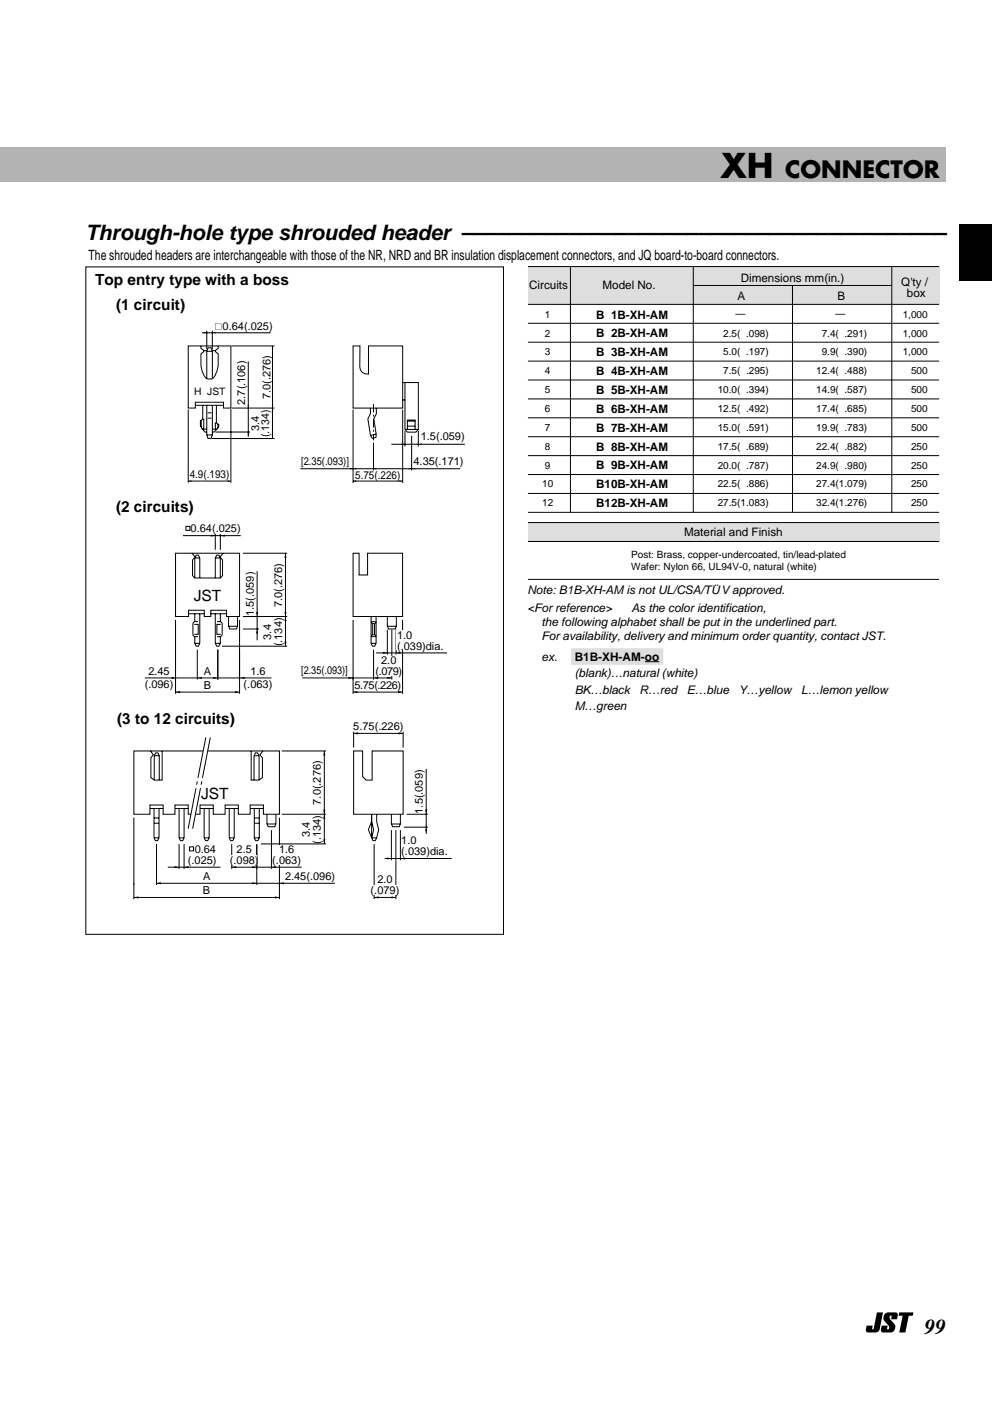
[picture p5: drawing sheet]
<svg xmlns="http://www.w3.org/2000/svg" width="210mm" height="297mm" viewBox="0 0 210 297" stroke-linecap="round" stroke-linejoin="round" font-family="sans-serif">
<path d="M203.1 47.4h6.9v12h-6.9z" fill-rule="evenodd" fill="#000"/>
<path d="M187.3 277.9l.6-.2h1.6a.49 .49 0 0 1 .5 .6l-.2 .8h-1.3l.2-.7a.48 .48 0 0 0-.5 .4 .48 .48 0 0 0 .3 .5 1.54 1.54 0 0 1 .5 2.4l-.5 .2h-1.6a.49 .49 0 0 1-.5-.6l.2-.8h1.2l-.1 .7a.48 .48 0 0 0 .5-.4 .48 .48 0 0 0-.3-.5 1.54 1.54 0 0 1-.6-2.4zM190.3 277.7h3l-.2 .7h-.8l-.7 3.5h-1.3l.7-3.5h-.9zM185.6 277.7h1.2l-.7 3.6a.9 .9 0 0 1-.9 .6h-1.5a.49 .49 0 0 1-.5-.6l.2-.8h1.3l-.2 .7h.3z" fill="#000"/>
<path d="M0 31.2h200.2v7.4h-200.2z" fill="#b3b3b3"/>
<path d="M18.2 56.5h88.3v141.2h-88.3z" fill-rule="evenodd" fill="#fff"/>
<g fill="none" stroke="#000" stroke-width=".21">
<path d="M37.1 117h13.6v13.4h-2.8v-1.3h-3.3v1.3h-1.4v-1.3h-3.3v1.3h-2.8zM38.7 113.3h12.2M39.3 111.4h.9v.8h-.9zM40.6 117l.7 .8-.6 .7v3.3l.5 .5h5.5l.4-.5v-3.3l-.5-.7 .6-.8M41.2 118l.3-.5h.5l.3 .5M41.2 118v4.3M41.2 118h1.1M42.3 118v4.3M45.6 118l.3-.5h.4l.3 .5M45.6 118h1M45.6 113v3.3M45.6 118v4.3"/>
<path d="M46.6 113v3.3M46.6 118v4.3M51.4 117h9.4M60.4 117v19.7M74.7 117h1.3v4.6h1.8v-4.6h7.4v13.4h-10.5zM37.1 131.2v15.6M39.9 129.9h3.3M41.1 132.1h.8v2.1h-.8M41.2 136.1l.3 .6h.5l.3-.6M41.2 129.9v1.6M41.2 134.7v1.4M41.2 136.1h1.1"/>
<path d="M41.7 137.4v6.4M41.9 131.5l-.8 .1-.3 .4 .1 2.5 .4 .2h.6M42.3 129.9v6.2M44.6 129.9h3.3M45.6 136.1l.3 .6h.4l.3-.6M45.6 136.1h1M45.6 129.9v6.2M45.9 131.5l.9 .1 .2 .4-.1 2.5-.4 .2h-.6M46.1 137.4v6.4M46.6 129.9v1.6M46.6 134.7v1.4M46.7 132.1h-.8v2.1h.8"/>
<path d="M47 136.7h13.8M48.4 130.4v2.1l.2 .6h1.4l.3-.6v-2.1M48.4 132.5h1.9M50.7 131.2v15.6M51.4 130.4h9.4M51.4 133.1h3.4M54.4 120.8v14.7M74.7 131.2v15.6M78.5 136.1l.3 .6h.5l.3-.6M78.5 131.5l.4 .5v2.2l-.4 .5M78.5 136.1h1.1M78.5 130.4v5.7"/>
<path d="M78.7 131.5h.7M78.7 134.7h.7M78.9 131.9h.3M78.9 134.3h.3M79.1 137.4v6.4M79.6 138.1h15M79.6 131.5l-.4 .5v2.2l.4 .5M79.6 130.4v5.7M82 130.4v2.1l.2 .6h1.4l.3-.6v-2.1M82 132.5h1.9M82 133.2v5.3M83.8 133.2v5.3"/>
<path d="M85.2 131.2v15.6M30.6 143.4h26.8M37.1 146.4h13.6M64 143.4h15.1M74.7 146.4h10.5"/>
</g>
<g fill="#000">
<path d="M44.6 113.1l1 .2-1 .2zM46.6 113.3l1-.2v.4zM60.4 117l.2 1h-.4zM54.2 129.5h.4l-.2 .9zM54.4 133.1l.2 .9h-.4zM60.4 130.4l.2 1h-.4zM60.2 135.8h.4l-.2 .9zM60.2 129.5h.4l-.2 .9zM81 137.9l1 .2-1 .3zM83.8 138.1l1-.2v.5zM36.3 143.2l.9 .2-.9 .3zM37.1 146.4l1-.2v.4z"/>
<path d="M41.7 143.4l1-.2v.4zM45.1 143.2l1 .2-1 .3zM49.7 146.2l1 .2-1 .2zM50.8 143.4l1-.2v.4zM74.7 146.4l1-.2v.4zM84.2 146.2l1 .2-1 .2z"/>
</g>
<g fill="#fff">
<path d="M83.9 135.3h11.1v2.1h-11.1z"/>
<path d="M83.9 133.2h11.1v2.1h-11.1z"/>
</g>
<path d="M73.7 143.2l1 .2-1 .3zM79.1 143.4l.9-.2v.4zM82 143.2l.9 .2-.9 .3z" fill="#000"/>
<path d="M82.9 133.2v10.6M79.1 143.4h3.8" fill="none" stroke="#000" stroke-width=".21"/>
<g fill="#fff">
<path d="M79.6 140.9h5.4v2.1h-5.4z"/>
<path d="M79.6 138.8h5.4v2.1h-5.4z"/>
</g>
<g fill="none" stroke="#000" stroke-width=".21">
<path d="M28.3 158.9h30.8v13.4h-3.4v-2h-2.8v2h-2.5v-2h-2.8v2h-2.5v-2h-2.8v2h-2.5v-2h-2.8v2h-2.5v-2h-2.8v2h-3.4zM31.8 158.9l.7 .8-.6 .6v4.2l.7 .5h1.7v-6.1M32.6 159.9l.3-.6h.5l.3 .6M32.6 159.9v5.1M32.6 159.9h1.1M33.7 159.9v5.1M53.1 158.9v6.1h1.7l.7-.5v-4.2l-.5-.6 .6-.8M53.8 159.9l.3-.6h.4l.3 .6M53.8 159.9h1M53.8 159.9v5.1M54.8 159.9v5.1M74.8 158.9h1.9v5.4l.8 .7h1.2v-6.1h6.6v13.4h-10.5z"/>
<path d="M31.7 171h2.8M32.6 177.3l.3 .6h.5l.3-.6M32.6 171v6.3M32.6 177.3h1.1M32.6 173.1h1.1M32.6 174.2h1.1M33.7 171v6.3M37 171h2.8M37.9 177.3l.3 .6h.5l.3-.6M37.9 177.3h1.1M37.9 171v6.3M39 171v6.3"/>
<path d="M42.3 171h2.8M43.2 177.3l.3 .6h.5l.3-.6M43.2 177.3h1.1M43.2 171v6.3M44.3 171v6.3M47.6 171h2.8M48.5 177.3l.3 .6h.5l.3-.6M48.5 177.3h1.1M48.5 171v6.3M49.6 171v6.3M52.9 171h2.8M53.8 177.3l.3 .6h.5l.3-.6"/>
<path d="M53.8 177.3h1.1M53.8 173.1h1.1M53.8 174.2h1.1M53.8 171v6.3M54.9 171v6.3M78.6 177.3l.3 .6h.5l.3-.6M78.6 172.3v1.5l.5 1.7-.5 1.8zM78.6 177.3h1.1M79.7 172.3v1.5l.4 1.7-.4 1.8"/>
</g>
<path d="M43.5 156h1l-3.7 19.3h-1z" fill="#fff"/>
<g fill="none" stroke="#000" stroke-width=".21">
<path d="M43.5 156l-1.6 8.6M44.5 156l-1.7 8.6M74.8 154.8v3.4M74.8 155.2h10.5M85.3 154.8v3.4M28.3 173v17.2M33.1 178.6v8.6M37.9 178.6v5.2M39 178.6v5.2M41.5 166.7l-1.7 8.6M41.7 165.3l-.1 .7M42.4 166.7l-1.6 8.6"/>
<path d="M42.7 165.3l-.1 .7M49 178.6v5.2M54.3 178.6v8.6M56.5 172.3v2l.2 .6h1.4l.3-.6v-2M56.5 174.3h1.9M59.1 173v17.2M78.6 173.8l-.7 1.7 .7 1.8M79.2 178.6v11.6M82.8 172.3v2l.3 .6h1.4l.2-.6v-2M82.8 174.3h1.9M82.8 175.6v6.4M83.8 175.6v14.6"/>
<path d="M84.7 175.6v6.4M85.5 175h5M86 172.3h4.5M90.2 162.7v13.7M28.3 189.9h30.8M35.5 183.5h11.2M49 183.5h5.3M81.4 181.6h14.2"/>
</g>
<g fill="#000">
<path d="M74.8 155.2l1-.3v.5zM84.4 154.9l.9 .3-.9 .2zM90 171.2h.4l-.2 1zM90.2 174.9l.2 1h-.4zM28.3 189.9l1-.2v.4zM33.1 186.9l1-.2v.4zM36.9 183.2l1 .3-1 .2zM39 183.5l.9-.3v.5zM49 183.5l1-.3v.5zM53.4 186.7l.9 .2-.9 .2zM53.4 183.2l.9 .3-.9 .2zM58.2 189.7l.9 .2-.9 .2z"/>
<path d="M79.2 189.9l.9-.2v.4zM81.9 181.4l.9 .2-.9 .2zM82.8 189.7l1 .2-1 .2zM84.7 181.6l1-.2v.5z"/>
</g>
<g fill="#fff">
<path d="M40.1 180.9h5.4v2.1h-5.4z"/>
<path d="M40.1 178.8h5.4v2.1h-5.4z"/>
</g>
<path d="M40.1 179.2h.9v.8h-.9z" fill="none" stroke="#000" stroke-width=".21"/>
<g fill="#fff">
<path d="M57.9 180.9h5.5v2.1h-5.5z"/>
<path d="M49 180.9h5.4v2.1h-5.4z"/>
</g>
<path d="M57.4 183.5l1-.3v.5zM59.1 186.9l1-.2v.4z" fill="#000"/>
<path d="M57.4 175.6v8.2M33.1 186.9h37.7M54.3 183.5h9.5" fill="none" stroke="#000" stroke-width=".21"/>
<path d="M57.9 178.8h5.5v2.1h-5.5z" fill="#fff"/>
<path d="M79.2 189.9h4.6" fill="none" stroke="#000" stroke-width=".21"/>
<path d="M78.8 187.3h5.4v2.1h-5.4z" fill="#fff"/>
<g fill="none" stroke="#000" stroke-width=".21">
<path d="M18.2 56.5h88.3v141.2h-88.3zM39.8 73.2h9.1v13.1h-1.6v-1.2h-6v1.2h-1.5zM42.5 73.2v.5l.6 .4v.3l-.6 .5a6.4 6.4 0 0 0 1.1 5.1 1.37 1.37 0 0 0 2.1-1 7.8 7.8 0 0 0 .5-4.1l-.6-.5v-.3l.6-.4v-.5M42.7 70.4h14.6M43.1 74.2h.7M43.8 70v3.9M43.8 74.3h1.1M44.9 74.2h.7M44.9 70v3.9M49 73.2h9.1M52.5 76.5v15.9M57.7 73.2v19.6"/>
<path d="M74.7 73.2h1.5l-.1 4.1a1.58 1.58 0 0 0 1.9 1.8v-5.9h7.2v13.1h-10.5zM39.8 86.6v15.5M41.3 85.8h6M42.6 88.9v1.5M42.9 85.8v2.9M43.1 90.8v-2.1h-.2l-.5 .3v1l.4 .8M43.7 90.8h-.9l.6 .6h.4M43.8 80.1v-5.8l.2-.7h.7l.2 .7v5.8M43.8 85.8v6.2l.2 .8h.7l.2-.8v-6.2M43.8 92h1.1M43.9 88.5h.8M43.9 87.3h.8"/>
<path d="M44.8 92.8h13.3M44.9 90.8h1l-.6 .6h-.4M45.6 90.8v-1.3h.2l.5 .3v.5l-.4 .5M45.6 91.4h7.3M45.8 85.8v3.7M46.1 89.7v.8M48.9 86.5v15.6M49 86.3h9.1M63.6 99.2h33.8M74.7 86.6v15.6M78.4 86.3v1.2l-.6 1.1 .6 3.5 .4 .6 .8-.2v-.7l-.5-3.2 .5-1.1v-1.2M79 93.7v5.8"/>
<path d="M79.6 91.8l-1.2 .3M82.8 94h15.6M85.2 84.6h.5M85.2 86.6v15.6M85.7 80.9v9.9l.5 .6h1.8l.5-.6v-9.9h-3.3M85.7 90.8h2.8M85.7 91.1v3.4M86.2 90.8v-1.9h1.6v1.9M86.2 89.1h1.6M86.2 90.2h1.6M87.1 92.2v7.3M88.5 91.1v3.4"/>
<path d="M39.8 101.8h9M74.7 101.8h10.5M59.6 158.9h9.4M68.6 158.9v19.6M55.2 178.5h13.8M59.6 172.3h9.4"/>
</g>
<g fill="#000">
<path d="M43.1 70.2l.6 .2-.6 .1zM45 70.4l.6-.2v.3zM57.7 73.2l.1 .6h-.3zM52.5 91.4l.2 .7h-.3zM52.4 85.7h.3l-.2 .7zM57.5 85.7h.3l-.1 .6zM57.7 86.4l.1 .6h-.3zM57.5 92.1h.3l-.1 .7zM74.1 99l.6 .2-.6 .1zM74.7 99.2l.7-.2v.3zM79 99.2l.6-.2v.3zM85 93.8l.6 .2-.6 .1z"/>
<path d="M86.5 99l.6 .2-.6 .1zM87.2 99.2l.7-.2v.3zM88.5 94l.7-.2v.3zM39.8 101.8l.7-.2v.3zM48.2 101.6l.6 .2-.6 .1zM74.7 101.8l.7-.2v.3zM84.5 101.6l.7 .2-.7 .1zM68.6 158.9l.2 .9h-.4zM68.6 172.3l.2 .9h-.4zM68.4 177.6h.4l-.2 .9zM68.4 171.3h.4l-.2 1z"/>
<path d="M45.5 68.4h1.3v1.3h-1.3zM45.6 68.5v1.2h1.2v-1.2z"/>
</g>
<path d="M79 85.5v7.7" fill="none" stroke="#000" stroke-width=".21" stroke-dasharray="1.8 .5 .4 .5" stroke-linecap="butt"/>
<g fill="#dedede">
<path d="M111.7 110.6h87v4h-87z"/>
<path d="M111.7 56.4h87v8h-87z"/>
</g>
<g fill="none" stroke="#000" stroke-width=".21">
<path d="M111.7 56.4h87M120.7 56.4v51.9M146.7 56.4v51.9M188.7 56.4v51.9M111.7 64.4h87M111.7 72.4h87M111.7 68.4h87M111.7 76.4h87M146.8 60.4h41.8M167.7 60.4v47.9M111.7 80.4h87M111.7 84.4h87"/>
<path d="M111.7 88.4h87M111.7 92.4h87M111.7 96.4h87M111.7 100.4h87M111.7 104.4h87M111.7 108.4h87M111.7 110.6h87M111.7 114.6h87M111.7 122.6h87M136.5 140h3"/>
</g>
<path d="M120.8 138.9h19.5" fill="none" stroke="#dedede" stroke-width="3.5" stroke-linecap="butt"/>
<text font-size="7.1" x="152.5" y="37.6">XH</text>
<text font-size="4.9" x="166.1" y="37.6">CONNECTOR</text>
<g font-size="4.5">
<text x="18.1" y="50.7">Through-hole type shrouded header –––––––––––––––––––––––––––––––––––––––––</text>
<text x="195.6" y="282.3">99</text>
</g>
<g font-size="3.3">
<text x="41" y="127.2">JST</text>
<text x="42.6" y="169">JST</text>
</g>
<g font-size="3.2">
<text x="20.2" y="60.2">Top entry type with a boss</text>
<text x="24.6" y="65.7">(1 circuit)</text>
<text x="24.6" y="108.3">(2 circuits)</text>
<text x="24.8" y="153.3">(3 to 12 circuits)</text>
</g>
<text font-size="3" x="18.7" y="54.9">The shrouded headers are interchangeable with those of the NR, NRD and BR insulation displacement connectors, and JQ board-to-board connectors.</text>
<g font-size="2.5">
<text x="156.7" y="59.6">Dimensions mm(in.)</text>
<text x="112" y="61.2">Circuits</text>
<text x="127.5" y="61.2">Model No.</text>
<text x="156.1" y="63.4">A</text>
<text x="177.2" y="63.4">B</text>
<text x="190.7" y="60.4">Q'ty /</text>
<text x="191.9" y="62.9">box</text>
<text x="126.1" y="67.4">B 1B-XH-AM</text>
<text x="126.1" y="71.4">B 2B-XH-AM</text>
<text x="126.1" y="75.4">B 3B-XH-AM</text>
<text x="126.1" y="79.4">B 4B-XH-AM</text>
<text x="126.1" y="83.4">B 5B-XH-AM</text>
<text x="126.1" y="87.3">B 6B-XH-AM</text>
<text x="126.1" y="91.3">B 7B-XH-AM</text>
<text x="126.1" y="95.3">B 8B-XH-AM</text>
<text x="126.1" y="99.3">B 9B-XH-AM</text>
<text x="126.1" y="103.3">B10B-XH-AM</text>
<text x="126.1" y="107.3">B12B-XH-AM</text>
<text x="144.8" y="113.5">Material and Finish</text>
<text x="111.6" y="125.7">Note: B1B-XH-AM is not UL/CSA/TUV approved.</text>
<text x="150.9" y="125.4">¨</text>
<text x="111.6" y="129.5">&lt;For reference&gt;</text>
<text x="133.6" y="129.5">As the color identification,</text>
<text x="114.6" y="132.5">the following alphabet shall be put in the underlined part.</text>
<text x="114.6" y="135.5">For availability, delivery and minimum order quantity, contact JST.</text>
<text x="114.6" y="139.7">ex.</text>
<text x="121.6" y="143.2">(blank)…natural (white)</text>
<text x="121.6" y="139.7">B1B-XH-AM-oo-</text>
<text x="121.6" y="146.7">BK…black</text>
<text x="135.3" y="146.7">R…red</text>
<text x="145.3" y="146.7">E…blue</text>
<text x="156.3" y="146.7">Y…yellow</text>
<text x="169.5" y="146.7">L…lemon yellow</text>
<text x="121.6" y="150.2">M…green</text>
</g>
<g font-size="2.3">
<text x="47.1" y="69.8">0.64(.025)</text>
<text x="51.9" y="85.6" transform="rotate(-90 51.9 85.6)">2.7(.106)</text>
<text x="57.2" y="84.4" transform="rotate(-90 57.2 84.4)">7.0(.276)</text>
<text x="54.8" y="91.2" transform="rotate(-90 54.8 91.2)">3.4</text>
<text x="56.9" y="92.5" transform="rotate(-90 56.9 92.5)">(.134)</text>
<text x="89" y="93.1">1.5(.059)</text>
<text x="40.1" y="101">4.9(.193)</text>
<text x="63.7" y="98.4">[2.35(.093)]</text>
<text x="75.2" y="101.4">5.75(.226)</text>
<text x="87.5" y="98.4">4.35(.171)</text>
<text x="40.3" y="112.6">0.64(.025)</text>
<text x="53.7" y="130.3" transform="rotate(-90 53.7 130.3)">1.5(.059)</text>
<text x="59.7" y="128.4" transform="rotate(-90 59.7 128.4)">7.0(.276)</text>
<text x="57.4" y="135.3" transform="rotate(-90 57.4 135.3)">3.4</text>
<text x="59.7" y="136.8" transform="rotate(-90 59.7 136.8)">(.134)</text>
<text x="84" y="135.1">1.0</text>
<text x="84" y="137.4">(.039)dia.</text>
<text x="31.4" y="142.7">2.45</text>
<text x="43.1" y="142.7">A</text>
<text x="53" y="142.7">1.6</text>
<text x="63.7" y="142.6">[2.35(.093)]</text>
<text x="79.4" y="142.7">(.079)</text>
<text x="80.7" y="140.4">2.0</text>
<text x="30.6" y="145.6">(.096)</text>
<text x="43.1" y="145.7">B</text>
<text x="51.6" y="145.6">(.063)</text>
<text x="75" y="145.7">5.75(.226)</text>
<text x="74.8" y="154.4">5.75(.226)</text>
<text x="67.9" y="170.2" transform="rotate(-90 67.9 170.2)">7.0(.276)</text>
<text x="89.5" y="172.1" transform="rotate(-90 89.5 172.1)">1.5(.059)</text>
<text x="65.6" y="177.2" transform="rotate(-90 65.6 177.2)">3.4</text>
<text x="67.9" y="178.6" transform="rotate(-90 67.9 178.6)">(.134)</text>
<text x="84.9" y="178.6">1.0</text>
<text x="39.8" y="182.7">(.025)</text>
<text x="41.2" y="180.4">0.64</text>
<text x="48.6" y="182.7">(.098)</text>
<text x="50.1" y="180.4">2.5</text>
<text x="57.6" y="182.7">(.063)</text>
<text x="59" y="180.4">1.6</text>
<text x="84.9" y="180.9">(.039)dia.</text>
<text x="43" y="189.2">B</text>
<text x="43" y="186.2">A</text>
<text x="60.3" y="186.1">2.45(.096)</text>
<text x="78.4" y="189.2">(.079)</text>
<text x="79.8" y="186.8">2.0</text>
</g>
<text font-size="2.2" x="41.1" y="83.5">H JST</text>
<g font-size="2.1">
<text x="115.3" y="67.2">1</text>
<text x="115.3" y="71.2">2</text>
<text x="153" y="71.2">2.5( .098)</text>
<text x="155.6" y="67.1">—</text>
<text x="173.9" y="71.2">7.4( .291)</text>
<text x="176.8" y="67.1">—</text>
<text x="191" y="67.2">1,000</text>
<text x="191" y="71.2">1,000</text>
<text x="115.3" y="75.2">3</text>
<text x="153" y="75.2">5.0( .197)</text>
<text x="173.9" y="75.2">9.9( .390)</text>
<text x="191" y="75.2">1,000</text>
<text x="115.3" y="79.2">4</text>
<text x="115.3" y="83.2">5</text>
<text x="151.9" y="83.2">10.0( .394)</text>
<text x="153" y="79.2">7.5( .295)</text>
<text x="172.7" y="79.2">12.4( .488)</text>
<text x="172.7" y="83.2">14.9( .587)</text>
<text x="192.8" y="79.2">500</text>
<text x="192.8" y="83.2">500</text>
<text x="115.3" y="87.2">6</text>
<text x="151.9" y="87.2">12.5( .492)</text>
<text x="172.7" y="87.2">17.4( .685)</text>
<text x="192.8" y="87.2">500</text>
<text x="115.3" y="91.1">7</text>
<text x="115.3" y="95.1">8</text>
<text x="151.9" y="91.1">15.0( .591)</text>
<text x="151.9" y="95.1">17.5( .689)</text>
<text x="172.7" y="91.1">19.9( .783)</text>
<text x="172.7" y="95.1">22.4( .882)</text>
<text x="192.8" y="91.1">500</text>
<text x="192.8" y="95.1">250</text>
<text x="115.3" y="99.1">9</text>
<text x="151.9" y="99.1">20.0( .787)</text>
<text x="172.7" y="99.1">24.9( .980)</text>
<text x="192.8" y="99.1">250</text>
<text x="114.7" y="103.1">10</text>
<text x="114.7" y="107.1">12</text>
<text x="151.9" y="103.1">22.5( .886)</text>
<text x="151.9" y="107.1">27.5(1.083)</text>
<text x="172.7" y="103.1">27.4(1.079)</text>
<text x="172.7" y="107.1">32.4(1.276)</text>
<text x="192.8" y="103.1">250</text>
<text x="192.8" y="107.1">250</text>
<text x="133.6" y="118.2">Post: Brass, copper-undercoated, tin/lead-plated</text>
<text x="133.6" y="120.6">Wafer: Nylon 66, UL94V-0, natural (white)</text>
</g>
</svg>
